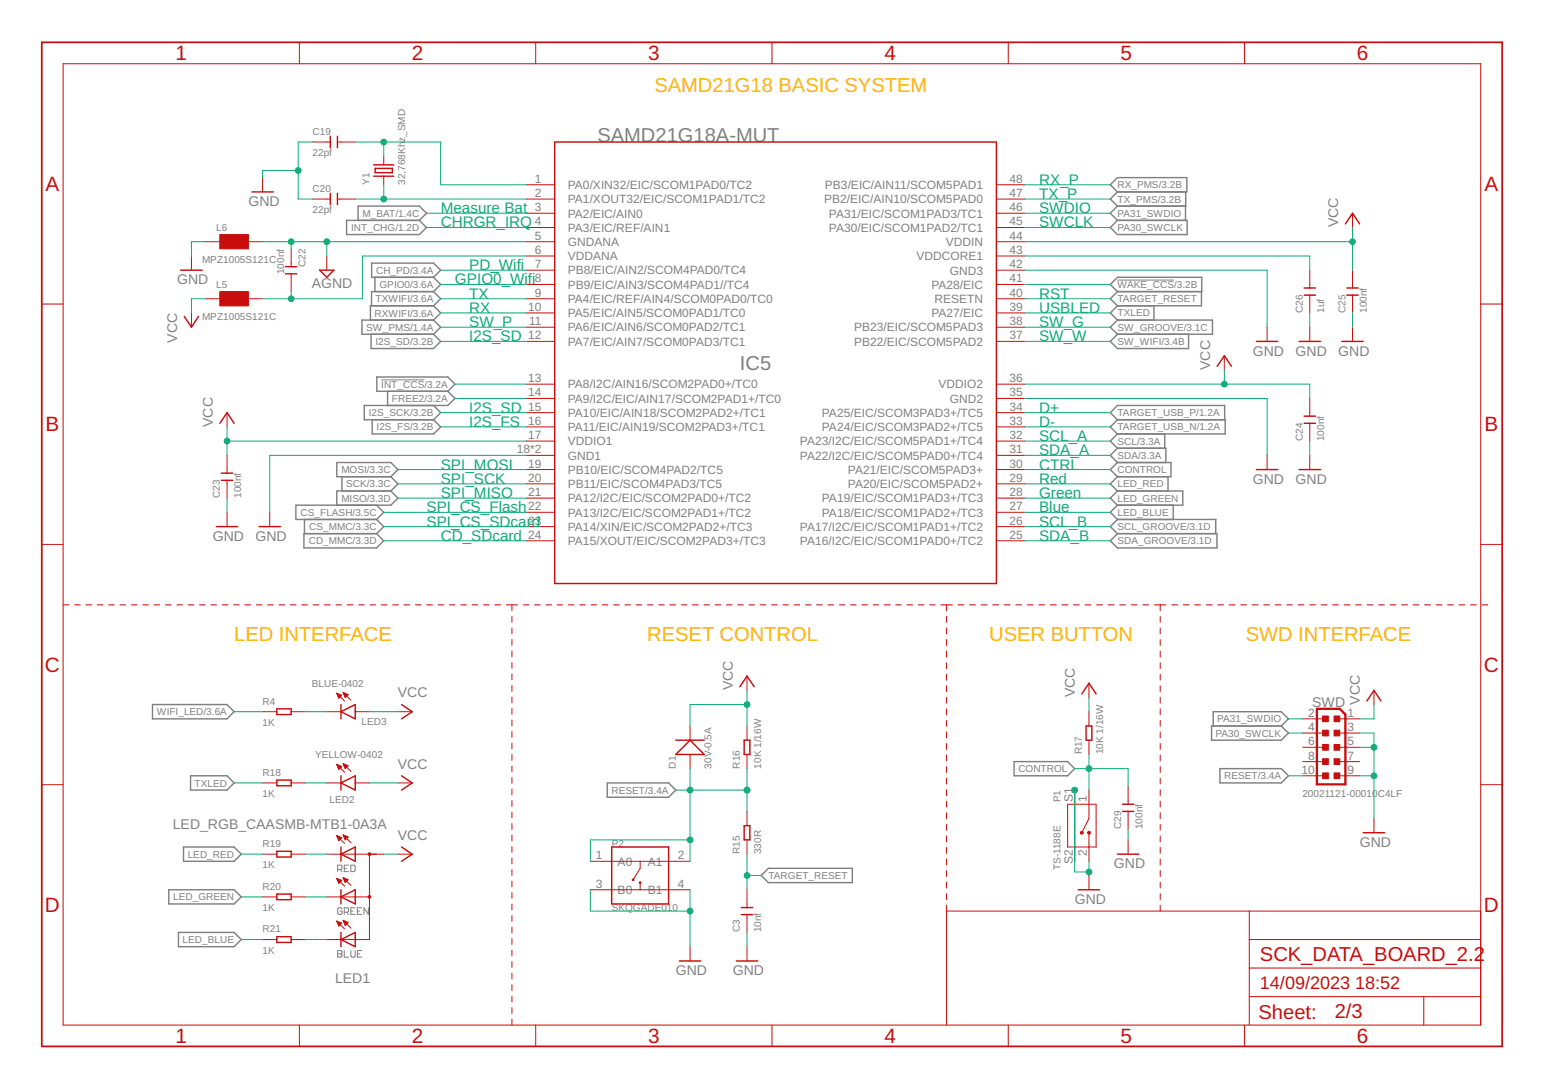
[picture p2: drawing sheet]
<svg xmlns="http://www.w3.org/2000/svg" width="297mm" height="210mm" viewBox="0 0 297 210" stroke-linecap="round" stroke-linejoin="round" font-family="sans-serif">
<g fill="none" stroke="#808080" stroke-width=".19">
<path d="M215.1 53.9h10.9M73.4 73.2h8.3M65 167.4h.6l.2-.2v-.4l-.2-.2h-.6v1.3M65.4 167.4l.4 .5M65.8 175l-.2-.2h-.4l-.2 .2v.9l.2 .2h.4l.2-.2v-.4h-.4M66.3 175.7h.6l.2-.2v-.5l-.2-.2h-.6v1.3M66.3 167.2h.4M66.7 175.7l.4 .4M67.1 166.6h-.8v1.3h.8M67.5 166.6h.7l.2 .2v.8l-.2 .3h-.7zM67.5 175.5h.5M68.4 174.8h-.9v1.3h.9"/>
<path d="M68.8 175.5h.4M69.6 174.8h-.8v1.3h.8M70.9 174.8v1.3l-.8-1.3v1.3M65 183h.6l.2 .3-.2 .4 .2 .4-.2 .2h-.6zM65 183.7h.6M66.3 183v1.3h.8M67.5 183v1.1l.3 .2h.4l.2-.2v-1.1M68.8 183.7h.4M69.6 183h-.8v1.3h.8"/>
</g>
<g fill="none" stroke="#808080" stroke-width=".28">
<path d="M213.7 35.6l1.4-1.4h13.4v2.8h-13.4zM215.1 39.7l-1.4 1.4 1.4 1.3M215.1 37l-1.4 1.3 1.4 1.4M228.2 39.7v2.7M228.3 37v2.7h-13.2M66.7 42.4h14l1.4 1.4-1.4 1.4h-14zM68.9 42.4v-2.7h11.8l1.4 1.4-1.4 1.3M71.5 50.7h12l1.3 1.3-1.3 1.4h-12zM72.2 53.4v2.8M83.5 58.9h-12.2v2.7M83.5 56.2h-12v2.7M83.5 53.4l1.3 1.4-1.3 1.4"/>
<path d="M83.5 58.9l1.3 1.4-1.3 1.3M83.5 56.2l1.3 1.3-1.3 1.4M213.7 54.8l1.4-1.4h16.3v2.8h-16.3zM215.1 58.9l-1.4 1.4 1.4 1.3M215.1 42.4h13.4v2.8h-13.4l-1.4-1.4zM215.1 56.2l-1.4 1.3 1.4 1.4M222.1 58.9v2.7M231.3 56.2v2.7h-16.2M71.4 64.4v2.7h12.1l1.3-1.4-1.3-1.3M72.5 72.6h13.7l1.4 1.4-1.4 1.4h-13.7zM74.6 75.4v2.7M83.5 61.6h-13.8v2.8h13.8"/>
<path d="M83.5 78.1l1.3 1.4-1.3 1.3M83.5 61.6l1.3 1.4-1.3 1.4M86.2 75.4l1.4 1.3-1.4 1.4h-16.1v2.7h13.4M215.1 61.6h18.3v2.8h-18.3M215.1 64.4l-1.4 1.3 1.4 1.4h13.7v-2.7M215.1 61.6l-1.4 1.4 1.4 1.4M64.8 89.1h10.4l1.4 1.3-1.4 1.4h-10.4zM65.8 91.8v2.8M71.6 80.8v2.8h11.9l1.3-1.4-1.3-1.4M72.5 97.3l1.4 1.4-1.4 1.3M75.2 94.6h-10.4v2.7M75.2 91.8l1.4 1.4-1.4 1.4"/>
<path d="M75.2 94.6l1.4 1.3-1.4 1.4h-18.2v2.7h15.5M215.1 86.3l-1.4 1.4 1.4 1.4M215.1 86.3h9.3v2.8M215.1 89.1h10.3v2.7h-10.3M215.1 83.6l-1.4 1.3 1.4 1.4M215.1 80.8h20.8v2.8h-20.8M215.1 89.1l-1.4 1.3 1.4 1.4M215.1 80.8l-1.4 1.4 1.4 1.4M215.1 80.8l-1.4-1.3 1.4-1.4h20.7v2.7M215.1 94.6h12.6v2.7h-12.6M215.1 91.8l-1.4 1.4 1.4 1.4M215.1 97.3l-1.4 1.4 1.4 1.3"/>
<path d="M215.1 94.6l-1.4 1.3 1.4 1.4M224.2 83.6v2.7M224.9 91.8v2.8M225.8 97.3v2.7M58.5 102.8h14l1.4 1.3-1.4 1.4h-14zM58.6 100v2.8M72.5 100l1.4 1.4-1.4 1.4M215.1 100h18.9v2.8M215.1 102.8h19.2v2.7h-19.2l-1.4-1.4zM215.1 100l-1.4 1.4 1.4 1.4M29.4 135.7h14.3l1.4 1.4-1.4 1.3h-14.3zM233.2 139.8h13.5l1.3 1.4-1.3 1.3h-13.5z"/>
<path d="M233.6 139.8v-2.7h13.1l1.3 1.3-1.3 1.4M36.7 149.4h7l1.4 1.4-1.4 1.3h-7zM116.9 150.8h11.8l1.4 1.3-1.4 1.4h-11.8zM195.2 146.7h10.3l1.4 1.3-1.4 1.4h-10.3zM234.8 148h11.9l1.3 1.4-1.3 1.4h-11.9zM32.5 171.3h12.6l1.3 1.4-1.3 1.4h-12.6zM34.4 179.6h10.7l1.3 1.3-1.3 1.4h-10.7zM35.3 163.1h9.8l1.3 1.4-1.3 1.4h-9.8zM147.9 167.2h16.2v2.8h-16.2l-1.3-1.4z"/>
</g>
<g fill="none" stroke="#c90d0c" stroke-width=".19">
<path d="M12.1 12.3h273v185.1h-273zM57.6 8.1v4.2M103.1 8.1v4.2M148.6 8.1v4.2M194.1 8.1v4.2M239.6 8.1v4.2M50.5 34.2v2.8M60.2 38.3h3.4M60.2 27.3h3.4M65 38.3h3.4M65 27.3h3.4M73.9 30.1v1.6"/>
<path d="M73.9 33.9v1.7M101.3 35.6h5.5M101.3 38.3h5.5M191.8 35.6h5.5M191.8 38.3h5.5M8 58.5h4.1M36.9 49.3v2.7M39.6 57.5h2.7M39.6 46.5h2.7M47.8 57.5h2.7M47.8 46.5h2.7M56 47.9v3.5"/>
<path d="M56 52.7v3.5M62.9 49.3v2.7M101.3 57.5h5.5M101.3 52h5.5M101.3 46.5h5.5M101.3 41.1h5.5M101.3 43.8h5.5M101.3 54.8h5.5M101.3 49.3h5.5M191.8 57.5h5.5M191.8 52h5.5M191.8 46.5h5.5"/>
<path d="M191.8 41.1h5.5M191.8 43.8h5.5M191.8 54.8h5.5M191.8 49.3h5.5M252.1 52v3.5M252.1 56.8v3.5M260.4 41.1v2.7M260.4 52v3.5M260.4 56.8v3.5M285.1 58.5h4.1M36.9 60.3v2.7M43.7 79.5v2.7"/>
<path d="M101.3 76.7h5.5M101.3 60.3h5.5M101.3 63h5.5M101.3 65.7h5.5M101.3 74h5.5M101.3 79.5h5.5M191.8 76.7h5.5M191.8 60.3h5.5M191.8 63h5.5M191.8 65.7h5.5M191.8 74h5.5M191.8 79.5h5.5"/>
<path d="M235.7 68.5v2.7M243.9 63v2.7M252.1 63v2.7M252.1 76.7v3.4M260.4 63v2.7M43.7 87.7v3.4M43.7 92.5v3.4M43.7 98.7v2.7M51.9 98.7v2.7M101.3 87.7h5.5M101.3 82.2h5.5M101.3 95.9h5.5"/>
<path d="M101.3 98.7h5.5M101.3 93.2h5.5M101.3 90.4h5.5M101.3 84.9h5.5M191.8 87.7h5.5M191.8 82.2h5.5M191.8 95.9h5.5M191.8 98.7h5.5M191.8 93.2h5.5M191.8 90.4h5.5M191.8 84.9h5.5M243.9 87.7v2.7"/>
<path d="M252.1 81.5v3.4M252.1 87.7v2.7M8 104.8h4.1M12.1 116.5h1.2M14.4 116.5h1.1M16.5 116.5h1.1M18.7 116.5h1.1M20.9 116.5h1.1M23.1 116.5h1.1M25.3 116.5h1.1M27.5 116.5h1.1M29.7 116.5h1.1"/>
<path d="M31.8 116.5h1.2M34 116.5h1.1M36.2 116.5h1.1M38.4 116.5h1.1M40.6 116.5h1.1M42.8 116.5h1.1M45 116.5h1.1M47.1 116.5h1.2M49.3 116.5h1.1M51.5 116.5h1.1M53.7 116.5h1.1M55.9 116.5h1.1"/>
<path d="M58.1 116.5h1.1M60.3 116.5h1.1M62.5 116.5h1.1M64.6 116.5h1.1M66.8 116.5h1.1M69 116.5h1.1M71.2 116.5h1.1M73.4 116.5h1.1M75.6 116.5h1.1M77.8 116.5h1.1M79.9 116.5h1.2M82.1 116.5h1.1"/>
<path d="M84.3 116.5h1.1M86.5 116.5h1.1M88.7 116.5h1.1M90.9 116.5h1.1M93.1 116.5h1.1M95.2 116.5h1.2M97.5 116.5h2.2M98.6 116.5v1.1M98.6 118.7v1.1M100.7 116.5h1.1M101.3 101.4h5.5M101.3 104.1h5.5"/>
<path d="M102.9 116.5h1.1M105.1 116.5h1.1M107.3 116.5h1M109.4 116.5h1.1M111.6 116.5h1.1M113.8 116.5h1.1M115.9 116.5h1.1M118.1 116.5h1.1M120.3 116.5h1.1M122.4 116.5h1.1M124.6 116.5h1.1M126.8 116.5h1.1"/>
<path d="M129 116.5h1.1M131.1 116.5h1.1M133.3 116.5h1.1M135.5 116.5h1.1M137.7 116.5h1M139.8 116.5h1.1M142 116.5h1.1M144.2 116.5h1.1M146.3 116.5h1.1M148.5 116.5h1.1M150.7 116.5h1.1M152.9 116.5h1.1"/>
<path d="M155 116.5h1.1M157.2 116.5h1.1M159.4 116.5h1.1M161.6 116.5h1M163.7 116.5h1.1M165.9 116.5h1.1M168.1 116.5h1.1M170.2 116.5h1.1M172.4 116.5h1.1M174.6 116.5h1.1M176.8 116.5h1.1M178.9 116.5h1.1"/>
<path d="M181.1 116.5h2.2M182.2 116.5v1.1M182.2 118.7v1.1M184.4 116.5h1.2M186.6 116.5h1.2M188.9 116.5h1.1M191.1 116.5h1.1M191.8 101.4h5.5M191.8 104.1h5.5M193.3 116.5h1.2M195.5 116.5h1.2M197.8 116.5h1.1"/>
<path d="M200 116.5h1.1M202.2 116.5h1.1M204.4 116.5h1.2M206.7 116.5h1.1M208.9 116.5h1.1M211.1 116.5h1.1M213.3 116.5h1.2M215.5 116.5h1.2M217.8 116.5h1.1M220 116.5h1.1M222.2 116.5h2.3M223.4 116.5v1.1"/>
<path d="M223.4 118.7v1.1M225.6 116.5h1.1M227.8 116.5h1.1M230 116.5h1.1M232.2 116.5h1.1M234.4 116.5h1.1M236.6 116.5h1.2M238.8 116.5h1.2M241 116.5h1.2M243.3 116.5h1.1M245.5 116.5h1.1M247.7 116.5h1.1"/>
<path d="M249.9 116.5h1.1M252.1 116.5h1.1M254.3 116.5h1.2M256.5 116.5h1.2M258.7 116.5h1.2M261 116.5h1.1M263.2 116.5h1.1M265.4 116.5h1.1M267.6 116.5h1.1M269.8 116.5h1.2M272 116.5h1.2M274.2 116.5h1.2"/>
<path d="M276.5 116.5h1.1M278.7 116.5h1.1M280.9 116.5h1.1M283.1 116.5h1.1M285.1 104.8h4.1M285.3 116.5h1.1M50.5 137.1h2.8M56 137.1h2.8M62.9 137.1h2.7M64.8 133.5l1.5 1.5M64.8 133.5l1 .4-.6 .6zM64.8 133.5h.1"/>
<path d="M64.9 133.6h.3M64.9 133.8h.6M65 133.9h.8M65 134h.6M65.1 134.2h.4M65.2 134.3h.2M65.2 134.4h.1M66.1 133.3l1.5 1.6M66.1 133.3l.9 .5M66.1 133.3l.4 1M66.1 133.4h.1M66.1 133.5h.3"/>
<path d="M66.2 133.6h.5M66.2 133.8h.8M66.3 133.9h.6M66.4 134h.3M66.4 134.2h.2M66.5 134.3h.1M67 133.8l-.5 .5M68.4 137.1h2.7M76.6 137.1h2.8M98.6 120.9v1.1M98.6 123.1v1.2M98.6 125.3v1.2"/>
<path d="M98.6 127.6v1.1M98.6 129.8v1.1M98.6 132v1.1M98.6 134.2v1.1M98.6 136.4v1.2M98.6 138.6v1.2M132.8 139.8v2.7M143.8 130.2v2.7M143.8 139.8v2.7M182.2 120.9v1.2M182.2 123.1v1.2M182.2 125.4v1.1"/>
<path d="M182.2 127.6v1.2M182.2 129.8v1.2M182.2 132.1v1.1M182.2 134.3v1.1M182.2 136.5v1.1M182.2 138.7v1.2M209.6 131.6v2.7M209.6 137.1v2.7M223.4 120.9v1.2M223.4 123.1v1.2M223.4 125.4v1.1M223.4 127.6v1.2"/>
<path d="M223.4 129.8v1.2M223.4 132.1v1.1M223.4 134.3v1.1M223.4 136.5v1.1M223.4 138.7v1.2M250.8 138.4h4.4M257.4 138.4h4.3M264.5 132.9v2.8M8 151.1h4.1M50.5 150.8h2.8M56 150.8h2.8M62.9 150.8h2.7"/>
<path d="M64.8 147.2l1.5 1.5M64.8 147.2l1 .4-.6 .6zM64.9 147.3h.2M64.9 147.4h.5M65 147.6h.7M65 147.7h.7M65.1 147.8h.4M65.2 148h.2M65.2 148.1h.1M66.1 147.1l1.5 1.5M66.1 147.1l.9 .4-.5 .5zM66.1 147.2h.2"/>
<path d="M66.2 147.3h.5M66.2 147.4h.8M66.3 147.6h.6M66.3 147.7h.5M66.4 147.8h.2M66.4 148h.1M68.4 150.8h2.7M76.6 150.8h2.8M98.6 140.9v1.1M98.6 143.1v1.1M98.6 145.3v1.1M98.6 147.5v1.2"/>
<path d="M98.6 149.7v1.2M98.6 151.9v1.2M98.6 154.2v1.1M98.6 156.4v1.1M98.6 158.6v1.1M132.8 145.3v2.7M143.8 145.3v2.7M143.8 156.3v2.7M182.2 140.9v1.2M182.2 143.2v1.1M182.2 145.4v1.1M182.2 147.6v1.2"/>
<path d="M182.2 149.8v1.2M182.2 152.1v1.1M182.2 154.3v1.1M182.2 156.5v1.2M182.2 158.7v1.2M205.5 154.9h5.5v8.2h-5.5zM206.9 152.1v13.8M209.6 142.5v2.8M209.6 152.1v5.5l-1.3 2.8M217.2 151.4v3.5M217.2 156.3v3.4M223.4 140.9v1.2"/>
<path d="M223.4 143.2v1.1M223.4 145.4v1.1M223.4 147.6v1.2M223.4 149.8v1.2M223.4 152.1v1.1M223.4 154.3v1.1M223.4 156.5v1.2M223.4 158.7v1.2M250.8 141.2h4.4M250.8 143.9h4.4M250.8 146.7h4.4M250.8 149.4h4.4"/>
<path d="M257.4 141.2h4.3M257.4 143.9h4.3M257.4 146.7h4.3M257.4 149.4h4.3M264.5 157.6v2.8M285.1 151.1h4.1M50.5 164.5h2.8M50.5 172.7h2.8M56 164.5h2.8M56 172.7h2.8M62.9 164.5h11M62.9 172.7h8.2"/>
<path d="M64.8 160.9l1.5 1.5M64.8 169.1l1.5 1.5M64.8 177.4l1.5 1.5M64.8 160.9l1 .4-.6 .6zM64.8 169.1l1 .4-.6 .6zM64.8 177.4l1 .4-.6 .5zM64.9 161h.1M64.9 169.2h.1M64.9 177.5h.1M64.9 161.1h.4M64.9 169.4h.4M64.9 177.6h.5"/>
<path d="M65 161.3h.6M65 169.5h.7M65 177.7h.7M65 161.4h.7M65 169.6h.7M65 177.9h.7M65.1 161.5h.5M65.1 169.8h.5M65.1 178h.5M65.1 161.7h.3M65.2 169.9h.2M65.2 178.1h.2"/>
<path d="M65.2 161.8h.1M65.2 170h.1M65.2 178.3h.1M66.1 160.8l1.5 1.5M66.1 169l1.5 1.5M66.1 177.2l1.5 1.6M66.1 160.8l.9 .4-.5 .5zM66.1 169l.9 .4-.5 .6zM66.1 177.2l.9 .5-.5 .5zM66.1 160.9h.2M66.1 169.1h.2M66.1 177.3h.2"/>
<path d="M66.1 161h.5M66.1 169.2h.5M66.1 177.5h.5M66.2 161.1h.7M66.2 169.4h.7M66.2 177.6h.7M66.3 161.3h.6M66.3 169.5h.6M66.3 177.7h.6M66.3 161.4h.5M66.3 169.6h.5M66.3 177.9h.5"/>
<path d="M66.4 161.5h.3M66.4 169.8h.3M66.4 178h.3M66.4 161.7h.1M66.4 169.9h.1M66.4 178.1h.1M71.1 164.5v16.4h-8.2M76.6 164.5h2.8M98.6 160.8v1.1M98.6 163v1.1M98.6 165.2v1.2M98.6 167.4v1.2"/>
<path d="M98.6 169.7v1.1M98.6 171.9v1.1M98.6 174.1v1.1M98.6 176.3v1.1M98.6 178.5v1.2M113.6 165.9h19.2M113.6 171.3h19.2M123.2 165.9v1.3l-1.3 2.2M123.2 170v1.3M143.8 161.7v2.8M143.8 171.3v3.5M143.8 176.1v3.5"/>
<path d="M182.2 161v1.1M182.2 163.2v1.1M182.2 165.4v1.2M182.2 167.6v1.2M182.2 169.9v1.1M182.2 172.1v1.1M182.2 174.3v23.1M182.2 175.5h102.9M209.6 160.4v5.5M209.6 168.6v2.7M217.2 161.7v2.8M223.4 161v1.1"/>
<path d="M223.4 163.2v1.1M223.4 165.4v1.2M223.4 167.6v1.2M223.4 169.9v1.1M223.4 172.1v1.1M223.4 174.3v1.2M240.5 175.5v21.9M50.5 180.9h2.8M56 180.9h2.8M57.6 197.4v4.1M98.6 180.7v1.2M98.6 183v1.1"/>
<path d="M98.6 185.2v1.1M98.6 187.4v1.1M98.6 189.6v1.2M98.6 191.8v1.2M98.6 194v1.2M98.6 196.3v1.1M103.1 197.4v4.1M132.8 182.3v2.8M143.8 182.3v2.8M148.6 197.4v4.1M194.1 197.4v4.1M239.6 197.4v4.1"/>
<path d="M240.5 191.9h44.6M240.5 186.4h44.6M240.5 180.9h44.6M274.1 191.9v5.5"/>
</g>
<g fill="none" stroke="#c90d0c" stroke-width=".28">
<path d="M48.5 37h4.1M63.6 26.2v2.2M63.6 37.2v2.2M65 26.2v2.2M65 37.2v2.2M71.9 31.7h3.9M71.9 33.9h3.9M72.2 32.4h3.3v.9h-3.3zM106.8 27.3h85v85.1h-85zM34.8 52h4.1M54.9 51.4h2.2M54.9 52.7h2.2"/>
<path d="M61.5 52h2.8l-1.4 1.4zM251.1 56.8h2.1M251.1 55.5h2.1M259 43.1l1.4-2 1.3 2M259.3 56.8h2.2M259.3 55.5h2.2M35.5 60.9l1.4 2.1 1.3-2.1M234.3 70.5l1.4-2 1.4 2M241.9 65.7h4.1M250.1 65.7h4.1M258.3 65.7h4.1M42.3 81.5l1.4-2 1.4 2"/>
<path d="M42.6 92.5h2.2M42.6 91.1h2.2M241.9 90.4h4.1M250.1 90.4h4.1M251.1 81.5h2.1M251.1 80.1h2.1M41.6 101.4h4.2M49.9 101.4h4.1M53.3 136.5h2.7v1.1h-2.7zM65.6 135.7v2.7M65.6 137.1l2.8-1.4v2.7zM77.3 135.7l2.1 1.4-2.1 1.3"/>
<path d="M142.4 132.2l1.4-2 1.4 2M208.3 133.6l1.3-2 1.4 2M209.1 139.8h1.1v2.7h-1.1zM263.1 135l1.4-2.1 1.4 2.1M53.3 150.2h2.7v1.1h-2.7zM65.6 149.4v2.7M65.6 150.8l2.8-1.4v2.7zM77.3 149.4l2.1 1.4-2.1 1.3M130.1 142.5h5.5M130.1 145.3l2.7-2.8 2.8 2.8zM143.3 142.5h1.1v2.8h-1.1zM143.3 159h1.1v2.7h-1.1z"/>
<path d="M216.1 156.3h2.2M216.1 154.9h2.2M53.3 163.9h2.7v1.1h-2.7zM53.3 172.2h2.7v1h-2.7zM65.6 164.5l2.8-1.4v2.8zM65.6 163.1v2.8M65.6 171.3v2.8M65.6 179.6v2.7M65.6 172.7l2.8-1.4v2.8zM77.3 163.1l2.1 1.4-2.1 1.4M117.8 163.1h10.9v11h-10.9zM142.7 176.1h2.2"/>
<path d="M142.7 174.8h2.2M207.6 171.3h4.1M215.1 164.5h4.1M262.4 160.4h4.2M53.3 180.4h2.7v1.1h-2.7zM65.6 180.9l2.8-1.3v2.7zM130.8 185.1h4.1M141.8 185.1h4.1"/>
</g>
<g fill="#c90d0c" stroke="#c90d0c" stroke-width=".19">
<path d="M42.3 56.2h5.5v2.7h-5.5z"/>
<path d="M42.3 45.2h5.5v2.7h-5.5z"/>
<path d="M256.8 137.9h1.1v1.1h-1.1z"/>
<path d="M256.8 140.6h1.1v1.1h-1.1z"/>
<path d="M256.8 143.4h1.1v1.1h-1.1z"/>
<path d="M256.8 146.1h1.1v1.1h-1.1z"/>
<path d="M256.8 148.8h1.1v1.1h-1.1z"/>
<path d="M254.6 137.9h1.1v1.1h-1.1z"/>
<path d="M254.6 140.6h1.1v1.1h-1.1z"/>
<path d="M254.6 143.4h1.1v1.1h-1.1z"/>
<path d="M254.6 146.1h1.1v1.1h-1.1z"/>
<path d="M254.6 148.8h1.1v1.1h-1.1z"/>
</g>
<path d="M8 8.1h281.2v193.4h-281.2z" fill="none" stroke="#c90d0c" stroke-width=".34"/>
<path d="M253.5 136.5h4.4l1.1 1.1v13.4h-5.5z" fill="none" stroke="#c90d0c" stroke-width=".44"/>
<g fill="#c90d0c" stroke="#c90d0c" stroke-width=".19">
<path d="M70.9 164.3h.4l.1 .1-.1 .3h-.4v-.2h.3h-.3z" fill-rule="evenodd"/>
<path d="M70.9 172.5h.4l.1 .1-.1 .3h-.4v-.2h.3h-.3z" fill-rule="evenodd"/>
<circle cx="121.9" cy="169.4" r=".17"/>
<circle cx="123.2" cy="170" r=".17"/>
<circle cx="208.3" cy="160.4" r=".28"/>
<circle cx="209.6" cy="160.4" r=".28"/>
</g>
<g fill="none" stroke="#0dab76" stroke-width=".19">
<path d="M57.4 32.8h-6.9v1.4M60.2 27.3h-2.8v11h2.8M68.4 27.3h16.4v8.3h16.5M68.4 38.3h32.9M73.9 27.3v2.8M73.9 35.6v2.7M197.3 38.3h16.4M197.3 35.6h16.4M39.6 46.5h-2.7v2.8M39.6 57.5h-2.7v2.8M50.5 46.5h50.8M56 46.5v1.4"/>
<path d="M56 56.2v1.3M62.9 46.5v2.8M82.1 41.1h19.2M82.1 43.8h19.2M84.8 52h16.5M84.8 57.5h16.5M84.8 54.8h16.5M101.3 49.3h-31.5v8.2h-19.3M197.3 49.3h54.8v2.7M197.3 52h46.6v11M197.3 46.5h63.1M197.3 57.5h16.4"/>
<path d="M197.3 41.1h16.4M197.3 43.8h16.4M197.3 54.8h16.4M260.4 43.8v8.2M84.8 60.3h16.5M84.8 79.5h16.5M84.8 65.7h16.5M84.8 63h16.5M87.6 76.7h13.7M87.6 74h13.7M197.3 74h54.8v2.7M197.3 76.7h46.6v11"/>
<path d="M197.3 60.3h16.4M197.3 79.5h16.4M197.3 65.7h16.4M197.3 63h16.4M235.7 71.2v2.8M252.1 60.3v2.7M260.4 60.3v2.7M43.7 82.2v5.5M43.7 95.9v2.8M43.7 84.9h57.6M73.9 98.7h27.4M76.6 90.4h24.7"/>
<path d="M76.6 93.2h24.7M76.6 95.9h24.7M84.8 82.2h16.5M101.3 87.7h-49.4v11M197.3 87.7h16.4M197.3 84.9h16.4M197.3 90.4h16.4M197.3 82.2h16.4M197.3 93.2h16.4M197.3 95.9h16.4M197.3 98.7h16.4M252.1 84.9v2.8"/>
<path d="M73.9 101.4h27.4M73.9 104.1h27.4M197.3 101.4h16.4M197.3 104.1h16.4M45.1 137.1h5.4M58.8 137.1h4.1M71.1 137.1h5.5M143.8 132.9v6.9M143.8 135.7h-11v4.1M209.6 134.3v2.8M248 138.4h2.8M264.5 135.7v2.7h-2.8"/>
<path d="M45.1 150.8h5.4M58.8 150.8h4.1M71.1 150.8h5.5M130.1 152.1h13.7M132.8 148v17.9M143.8 148v8.3M206.9 152.1v15.8h2.7M206.9 148h10.3v3.4M209.6 145.3v6.8M217.2 159.7v2M248 141.2h2.8M248 149.4h2.8"/>
<path d="M261.7 141.2h2.8v16.4M261.7 143.9h2.8M261.7 149.4h2.8M46.4 164.5h4.1M46.4 172.7h4.1M58.8 164.5h4.1M58.8 172.7h4.1M73.9 164.5h2.7M113.6 171.3v4.2h19.2M132.8 171.3v11M132.8 161.7h-19.2v4.2M143.8 164.5v6.8"/>
<path d="M143.8 179.6v2.7M143.8 168.6h2.8M209.6 165.9v2.7M46.4 180.9h4.1M58.8 180.9h4.1"/>
</g>
<g fill="#0dab76" stroke="#0dab76" stroke-width=".19">
<circle cx="132.8" cy="175.5" r=".55"/>
<circle cx="264.5" cy="149.4" r=".55"/>
<circle cx="264.5" cy="143.9" r=".55"/>
<circle cx="57.4" cy="32.8" r=".55"/>
<circle cx="206.9" cy="152.1" r=".55"/>
<circle cx="209.6" cy="167.9" r=".55"/>
<circle cx="260.4" cy="46.5" r=".55"/>
<circle cx="235.7" cy="74" r=".55"/>
<circle cx="43.7" cy="84.9" r=".55"/>
<circle cx="143.8" cy="135.7" r=".55"/>
<circle cx="209.6" cy="148" r=".55"/>
<circle cx="143.8" cy="152.1" r=".55"/>
<circle cx="132.8" cy="152.1" r=".55"/>
<circle cx="132.8" cy="161.7" r=".55"/>
<circle cx="73.9" cy="27.3" r=".55"/>
<circle cx="73.9" cy="38.3" r=".55"/>
<circle cx="56" cy="57.5" r=".55"/>
<circle cx="143.8" cy="168.6" r=".55"/>
<circle cx="62.9" cy="46.5" r=".55"/>
<circle cx="56" cy="46.5" r=".55"/>
</g>
<g font-size="4" fill="#c90d0c">
<text x="33.8" y="11.6">1</text>
<text x="79.3" y="11.6">2</text>
<text x="124.8" y="11.6">3</text>
<text x="170.3" y="11.6">4</text>
<text x="215.7" y="11.6">5</text>
<text x="261.2" y="11.6">6</text>
<text x="8.8" y="36.8">A</text>
<text x="285.8" y="36.8">A</text>
<text x="8.8" y="83.1">B</text>
<text x="285.8" y="83.1">B</text>
<text x="8.7" y="129.4">C</text>
<text x="285.7" y="129.4">C</text>
<text x="8.7" y="175.6">D</text>
<text x="285.7" y="175.6">D</text>
<text x="33.8" y="200.8">1</text>
<text x="79.3" y="200.8">2</text>
<text x="124.8" y="200.8">3</text>
<text x="170.3" y="200.8">4</text>
<text x="215.7" y="200.8">5</text>
<text x="261.2" y="200.8">6</text>
</g>
<g font-size="3.9" fill="#ffba08">
<text x="126" y="17.8">SAMD21G18 BASIC SYSTEM</text>
<text x="45.1" y="123.3">LED INTERFACE</text>
<text x="124.6" y="123.3">RESET CONTROL</text>
<text x="190.4" y="123.3">USER BUTTON</text>
<text x="239.8" y="123.3">SWD INTERFACE</text>
</g>
<g font-size="3.9" fill="#808080">
<text x="115" y="27.4">SAMD21G18A-MUT</text>
<text x="142.4" y="71.2">IC5</text>
</g>
<g font-size="3.9" fill="#c90d0c">
<text x="242.5" y="185.1">SCK_DATA_BOARD_2.2</text>
<text x="242.3" y="196.2">Sheet:</text>
<text x="256.9" y="196">2/3</text>
</g>
<g font-size="3.5" fill="#c90d0c">
<text x="242.5" y="190.5">14/09/2023</text>
<text x="260.9" y="190.5">18:52</text>
</g>
<g font-size="2.9" fill="#0dab76">
<text x="200" y="35.6">RX_P</text>
<text x="84.8" y="41.1">Measure Bat</text>
<text x="200" y="41.1">SWDIO</text>
<text x="200" y="38.3">TX_P</text>
<text x="84.8" y="43.8">CHRGR_IRQ</text>
<text x="200" y="43.8">SWCLK</text>
<text x="90.3" y="52">PD_Wifi</text>
<text x="87.6" y="54.8">GPIO0_Wifi</text>
<text x="90.3" y="57.5">TX</text>
<text x="200" y="57.5">RST</text>
<text x="90.3" y="60.3">RX</text>
<text x="90.3" y="65.7">I2S_SD</text>
<text x="90.3" y="63">SW_P</text>
<text x="200" y="63">SW_G</text>
<text x="200" y="65.7">SW_W</text>
<text x="200" y="60.3">USBLED</text>
<text x="90.3" y="79.5">I2S_SD</text>
<text x="90.3" y="82.2">I2S_FS</text>
<text x="200" y="79.5">D+</text>
<text x="200" y="82.2">D-</text>
<text x="200" y="87.7">SDA_A</text>
<text x="200" y="84.9">SCL_A</text>
<text x="84.8" y="90.4">SPI_MOSI</text>
<text x="84.8" y="93.2">SPI_SCK</text>
<text x="84.8" y="95.9">SPI_MISO</text>
<text x="200" y="95.9">Green</text>
<text x="200" y="93.2">Red</text>
<text x="200" y="90.4">CTRL</text>
<text x="82.1" y="98.7">SPI_CS_Flash</text>
<text x="82.1" y="101.4">SPI_CS_SDcard</text>
<text x="200" y="98.7">Blue</text>
<text x="200" y="101.4">SCL_B</text>
<text x="84.8" y="104.1">CD_SDcard</text>
<text x="200" y="104.1">SDA_B</text>
</g>
<g font-size="2.7" fill="#808080">
<text x="47.8" y="39.7">GND</text>
<text x="257.6" y="43.8" transform="rotate(-90 257.6 43.8)">VCC</text>
<text x="34.1" y="54.8">GND</text>
<text x="60" y="55.5">AGND</text>
<text x="34.1" y="66" transform="rotate(-90 34.1 66)">VCC</text>
<text x="232.9" y="71.2" transform="rotate(-90 232.9 71.2)">VCC</text>
<text x="241.2" y="68.5">GND</text>
<text x="249.4" y="68.5">GND</text>
<text x="257.6" y="68.5">GND</text>
<text x="41" y="82.2" transform="rotate(-90 41 82.2)">VCC</text>
<text x="241.2" y="93.2">GND</text>
<text x="249.4" y="93.2">GND</text>
<text x="41" y="104.1">GND</text>
<text x="49.2" y="104.1">GND</text>
<text x="76.6" y="134.3">VCC</text>
<text x="141.1" y="132.9" transform="rotate(-90 141.1 132.9)">VCC</text>
<text x="206.9" y="134.3" transform="rotate(-90 206.9 134.3)">VCC</text>
<text x="252.6" y="136.1">SWD</text>
<text x="261.7" y="135.7" transform="rotate(-90 261.7 135.7)">VCC</text>
<text x="76.6" y="148">VCC</text>
<text x="33.3" y="159.7">LED_RGB_CAASMB-MTB1-0A3A</text>
<text x="76.6" y="161.7">VCC</text>
<text x="214.4" y="167.2">GND</text>
<text x="261.7" y="163.1">GND</text>
<text x="206.9" y="174.1">GND</text>
<text x="64.5" y="189.3">LED1</text>
<text x="130.1" y="187.8">GND</text>
<text x="141.1" y="187.8">GND</text>
</g>
<g font-size="2.3" fill="#808080">
<text x="103" y="35.2">1</text>
<text x="194.3" y="35.2">48</text>
<text x="103" y="37.9">2</text>
<text x="103" y="40.7">3</text>
<text x="109.3" y="36.4">PA0/XIN32/EIC/SCOM1PAD0/TC2</text>
<text x="109.3" y="39.1">PA1/XOUT32/EIC/SCOM1PAD1/TC2</text>
<text x="109.3" y="41.9">PA2/EIC/AIN0</text>
<text x="158.6" y="39.2">PB2/EIC/AIN10/SCOM5PAD0</text>
<text x="158.8" y="36.4">PB3/EIC/AIN11/SCOM5PAD1</text>
<text x="159.6" y="41.9">PA31/EIC/SCOM1PAD3/TC1</text>
<text x="194.3" y="40.7">46</text>
<text x="194.3" y="37.9">47</text>
<text x="103" y="46.2">5</text>
<text x="103" y="43.4">4</text>
<text x="109.3" y="47.4">GNDANA</text>
<text x="109.3" y="44.6">PA3/EIC/REF/AIN1</text>
<text x="159.6" y="44.6">PA30/EIC/SCOM1PAD2/TC1</text>
<text x="182.1" y="47.4">VDDIN</text>
<text x="194.3" y="43.4">45</text>
<text x="194.3" y="46.2">44</text>
<text x="103" y="51.7">7</text>
<text x="103" y="48.9">6</text>
<text x="109.3" y="52.9">PB8/EIC/AIN2/SCOM4PAD0/TC4</text>
<text x="109.3" y="50.1">VDDANA</text>
<text x="176.4" y="50.1">VDDCORE1</text>
<text x="182.8" y="52.9">GND3</text>
<text x="194.3" y="51.7">42</text>
<text x="194.3" y="48.9">43</text>
<text x="101.7" y="59.9">10</text>
<text x="103" y="57.1">9</text>
<text x="103" y="54.4">8</text>
<text x="109.3" y="58.3">PA4/EIC/REF/AIN4/SCOM0PAD0/TC0</text>
<text x="109.3" y="55.6">PB9/EIC/AIN3/SCOM4PAD1//TC4</text>
<text x="179.3" y="55.6">PA28/EIC</text>
<text x="179.9" y="58.3">RESETN</text>
<text x="194.3" y="59.9">39</text>
<text x="194.3" y="54.4">41</text>
<text x="194.3" y="57.1">40</text>
<text x="101.7" y="65.4">12</text>
<text x="101.8" y="62.6">11</text>
<text x="109.3" y="61.1">PA5/EIC/AIN5/SCOM0PAD1/TC0</text>
<text x="109.3" y="63.8">PA6/EIC/AIN6/SCOM0PAD2/TC1</text>
<text x="164.4" y="63.8">PB23/EIC/SCOM5PAD3</text>
<text x="179.3" y="61.1">PA27/EIC</text>
<text x="194.3" y="65.4">37</text>
<text x="194.3" y="62.6">38</text>
<text x="109.3" y="66.6">PA7/EIC/AIN7/SCOM0PAD3/TC1</text>
<text x="164.4" y="66.6">PB22/EIC/SCOM5PAD2</text>
<text x="101.7" y="73.6">13</text>
<text x="101.7" y="76.3">14</text>
<text x="109.3" y="74.8">PA8/I2C/AIN16/SCOM2PAD0+/TC0</text>
<text x="109.3" y="77.5">PA9/I2C/EIC/AIN17/SCOM2PAD1+/TC0</text>
<text x="180.7" y="74.8">VDDIO2</text>
<text x="182.8" y="77.5">GND2</text>
<text x="194.3" y="76.3">35</text>
<text x="194.3" y="73.6">36</text>
<text x="101.7" y="79.1">15</text>
<text x="101.7" y="81.8">16</text>
<text x="109.3" y="80.3">PA10/EIC/AIN18/SCOM2PAD2+/TC1</text>
<text x="109.3" y="83">PA11/EIC/AIN19/SCOM2PAD3+/TC1</text>
<text x="158.2" y="83">PA24/EIC/SCOM3PAD2+/TC5</text>
<text x="158.2" y="80.3">PA25/EIC/SCOM3PAD3+/TC5</text>
<text x="194.3" y="81.8">33</text>
<text x="194.3" y="79.1">34</text>
<text x="99.5" y="87.3">18*2</text>
<text x="101.7" y="84.6">17</text>
<text x="109.3" y="88.5">GND1</text>
<text x="109.3" y="85.8">VDDIO1</text>
<text x="154" y="88.5">PA22/I2C/EIC/SCOM5PAD0+/TC4</text>
<text x="154" y="85.8">PA23/I2C/EIC/SCOM5PAD1+/TC4</text>
<text x="194.3" y="87.3">31</text>
<text x="194.3" y="84.6">32</text>
<text x="101.7" y="95.5">21</text>
<text x="101.7" y="90">19</text>
<text x="101.7" y="92.8">20</text>
<text x="109.3" y="91.3">PB10/EIC/SCOM4PAD2/TC5</text>
<text x="109.3" y="94">PB11/EIC/SCOM4PAD3/TC5</text>
<text x="163.2" y="94">PA20/EIC/SCOM5PAD2+</text>
<text x="163.2" y="91.3">PA21/EIC/SCOM5PAD3+</text>
<text x="194.3" y="95.5">28</text>
<text x="194.3" y="92.8">29</text>
<text x="194.3" y="90">30</text>
<text x="101.7" y="98.3">22</text>
<text x="101.7" y="101">23</text>
<text x="109.3" y="96.7">PA12/I2C/EIC/SCOM2PAD0+/TC2</text>
<text x="109.3" y="99.5">PA13/I2C/EIC/SCOM2PAD1+/TC2</text>
<text x="158.2" y="99.5">PA18/EIC/SCOM1PAD2+/TC3</text>
<text x="158.2" y="96.7">PA19/EIC/SCOM1PAD3+/TC3</text>
<text x="194.3" y="101">26</text>
<text x="194.3" y="98.3">27</text>
<text x="101.7" y="103.8">24</text>
<text x="109.3" y="102.2">PA14/XIN/EIC/SCOM2PAD2+/TC3</text>
<text x="109.3" y="105">PA15/XOUT/EIC/SCOM2PAD3+/TC3</text>
<text x="154" y="105">PA16/I2C/EIC/SCOM1PAD0+/TC2</text>
<text x="154" y="102.2">PA17/I2C/EIC/SCOM1PAD1+/TC2</text>
<text x="194.3" y="103.8">25</text>
<text x="251.8" y="138">2</text>
<text x="251.8" y="140.8">4</text>
<text x="251.8" y="143.5">6</text>
<text x="259.4" y="138">1</text>
<text x="259.4" y="140.8">3</text>
<text x="259.4" y="143.5">5</text>
<text x="250.6" y="149">10</text>
<text x="251.8" y="146.3">8</text>
<text x="259.4" y="146.3">7</text>
<text x="259.4" y="149">9</text>
<text x="206.5" y="154.5" transform="rotate(-90 206.5 154.5)">S1</text>
<text x="209.3" y="154.5" transform="rotate(-90 209.3 154.5)">1</text>
<text x="114.7" y="165.5">1</text>
<text x="118.9" y="166.7">A0</text>
<text x="124.7" y="166.7">A1</text>
<text x="130.5" y="165.5">2</text>
<text x="206.5" y="166.3" transform="rotate(-90 206.5 166.3)">S2</text>
<text x="209.3" y="164.8" transform="rotate(-90 209.3 164.8)">2</text>
<text x="114.7" y="171">3</text>
<text x="118.9" y="172.2">B0</text>
<text x="124.7" y="172.2">B1</text>
<text x="130.5" y="171">4</text>
</g>
<g font-size="1.9" fill="#808080">
<text x="60.2" y="26">C19</text>
<text x="78" y="27.3" transform="rotate(-90 78 27.3)">z_SMD</text>
<text x="60.2" y="30.1">22pf</text>
<text x="71.1" y="35.6" transform="rotate(-90 71.1 35.6)">Y1</text>
<text x="78" y="35.6" transform="rotate(-90 78 35.6)">32,768Kh</text>
<text x="60.2" y="41.1">22pf</text>
<text x="60.2" y="37">C20</text>
<text x="69.8" y="41.8">M_BAT/1.4C</text>
<text x="215.1" y="41.8">PA31_SWDIO</text>
<text x="215.1" y="36.3">RX_PMS/3.2B</text>
<text x="215.1" y="39">TX_PMS/3.2B</text>
<text x="41.6" y="44.5">L6</text>
<text x="67.6" y="44.5">INT_CHG/1.2D</text>
<text x="215.1" y="44.5">PA30_SWCLK</text>
<text x="38.9" y="50.7">MPZ1005S121C</text>
<text x="54.7" y="52.8" transform="rotate(-90 54.7 52.8)">100nf</text>
<text x="58.8" y="51.5" transform="rotate(-90 58.8 51.5)">C22</text>
<text x="72.4" y="52.7">CH_PD/3.4A</text>
<text x="41.6" y="55.5">L5</text>
<text x="72.3" y="58.2">TXWIFI/3.6A</text>
<text x="73.1" y="55.5">GPIO0/3.6A</text>
<text x="215.1" y="58.2">TARGET_RESET</text>
<text x="215.1" y="55.5">WAKE_CCS/3.2B</text>
<text x="38.9" y="61.6">MPZ1005S121C</text>
<text x="70.5" y="63.7">SW_PMS/1.4A</text>
<text x="72.1" y="61">RXWIFI/3.6A</text>
<text x="215.1" y="60.9">TXLED</text>
<text x="215.1" y="63.7">SW_GROOVE/3.1C</text>
<text x="250.8" y="60.3" transform="rotate(-90 250.8 60.3)">C26</text>
<text x="254.9" y="60.3" transform="rotate(-90 254.9 60.3)">1uf</text>
<text x="259" y="60.3" transform="rotate(-90 259 60.3)">C25</text>
<text x="263.1" y="60.3" transform="rotate(-90 263.1 60.3)">100nf</text>
<text x="72.3" y="66.4">I2S_SD/3.2B</text>
<text x="215.1" y="66.4">SW_WIFI/3.4B</text>
<text x="73.4" y="74.7">INT_CCS/3.2A</text>
<text x="75.5" y="77.4">FREE2/3.2A</text>
<text x="71" y="80.2">I2S_SCK/3.2B</text>
<text x="72.5" y="82.9">I2S_FS/3.2B</text>
<text x="215.1" y="82.9">TARGET_USB_N/1.2A</text>
<text x="215.1" y="80.1">TARGET_USB_P/1.2A</text>
<text x="215.1" y="88.4">SDA/3.3A</text>
<text x="215.1" y="85.6">SCL/3.3A</text>
<text x="250.8" y="84.9" transform="rotate(-90 250.8 84.9)">C24</text>
<text x="254.9" y="84.9" transform="rotate(-90 254.9 84.9)">100nf</text>
<text x="42.3" y="95.9" transform="rotate(-90 42.3 95.9)">C23</text>
<text x="46.4" y="95.9" transform="rotate(-90 46.4 95.9)">100nf</text>
<text x="65.7" y="91.1">MOSI/3.3C</text>
<text x="66.6" y="93.9">SCK/3.3C</text>
<text x="215.1" y="91.1">CONTROL</text>
<text x="215.1" y="93.9">LED_RED</text>
<text x="57.9" y="99.3">CS_FLASH/3.5C</text>
<text x="65.7" y="96.6">MISO/3.3D</text>
<text x="215.1" y="99.3">LED_BLUE</text>
<text x="215.1" y="96.6">LED_GREEN</text>
<text x="59.4" y="104.8">CD_MMC/3.3D</text>
<text x="59.5" y="102.1">CS_MMC/3.3C</text>
<text x="215.1" y="104.8">SDA_GROOVE/3.1D</text>
<text x="215.1" y="102.1">SCL_GROOVE/3.1D</text>
<text x="30.2" y="137.7">WIFI_LED/3.6A</text>
<text x="50.6" y="135.7">R4</text>
<text x="60" y="132.3">BLUE-0402</text>
<text x="50.6" y="139.8">1K</text>
<text x="69.6" y="139.5">LED3</text>
<text x="234" y="141.9">PA30_SWCLK</text>
<text x="234.3" y="139.1">PA31_SWDIO</text>
<text x="50.6" y="149.4">R18</text>
<text x="60.7" y="146">YELLOW-0402</text>
<text x="130.1" y="148" transform="rotate(-90 130.1 148)">D1</text>
<text x="137" y="148" transform="rotate(-90 137 148)">30V-0.5A</text>
<text x="142.4" y="148" transform="rotate(-90 142.4 148)">R16</text>
<text x="146.6" y="148" transform="rotate(-90 146.6 148)">10K 1/16W</text>
<text x="196" y="148.7">CONTROL</text>
<text x="208.3" y="145.3" transform="rotate(-90 208.3 145.3)">R17</text>
<text x="212.4" y="145.3" transform="rotate(-90 212.4 145.3)">10K 1/16W</text>
<text x="37.4" y="151.5">TXLED</text>
<text x="50.6" y="153.5">1K</text>
<text x="63.4" y="154.6">LED2</text>
<text x="117.7" y="152.8">RESET/3.4A</text>
<text x="204.1" y="154.5" transform="rotate(-90 204.1 154.5)">P1</text>
<text x="235.7" y="150.1">RESET/3.4A</text>
<text x="250.7" y="153.5">20021121-00010C4LF</text>
<text x="215.8" y="159.7" transform="rotate(-90 215.8 159.7)">C29</text>
<text x="219.9" y="159.7" transform="rotate(-90 219.9 159.7)">100nf</text>
<text x="36.1" y="165.2">LED_RED</text>
<text x="50.6" y="167.2">1K</text>
<text x="50.6" y="163.1">R19</text>
<text x="117.8" y="163.1">P2</text>
<text x="142.4" y="164.5" transform="rotate(-90 142.4 164.5)">R15</text>
<text x="146.6" y="164.5" transform="rotate(-90 146.6 164.5)">330R</text>
<text x="204.1" y="167.6" transform="rotate(-90 204.1 167.6)">TS-1188E</text>
<text x="33.3" y="173.4">LED_GREEN</text>
<text x="50.6" y="171.3">R20</text>
<text x="147.9" y="169.3">TARGET_RESET</text>
<text x="50.6" y="175.5">1K</text>
<text x="50.6" y="179.6">R21</text>
<text x="117.8" y="175.5">SKQGADE010</text>
<text x="142.4" y="179.6" transform="rotate(-90 142.4 179.6)">C3</text>
<text x="146.6" y="179.6" transform="rotate(-90 146.6 179.6)">10nf</text>
<text x="35.2" y="181.6">LED_BLUE</text>
<text x="50.6" y="183.7">1K</text>
</g>
</svg>
